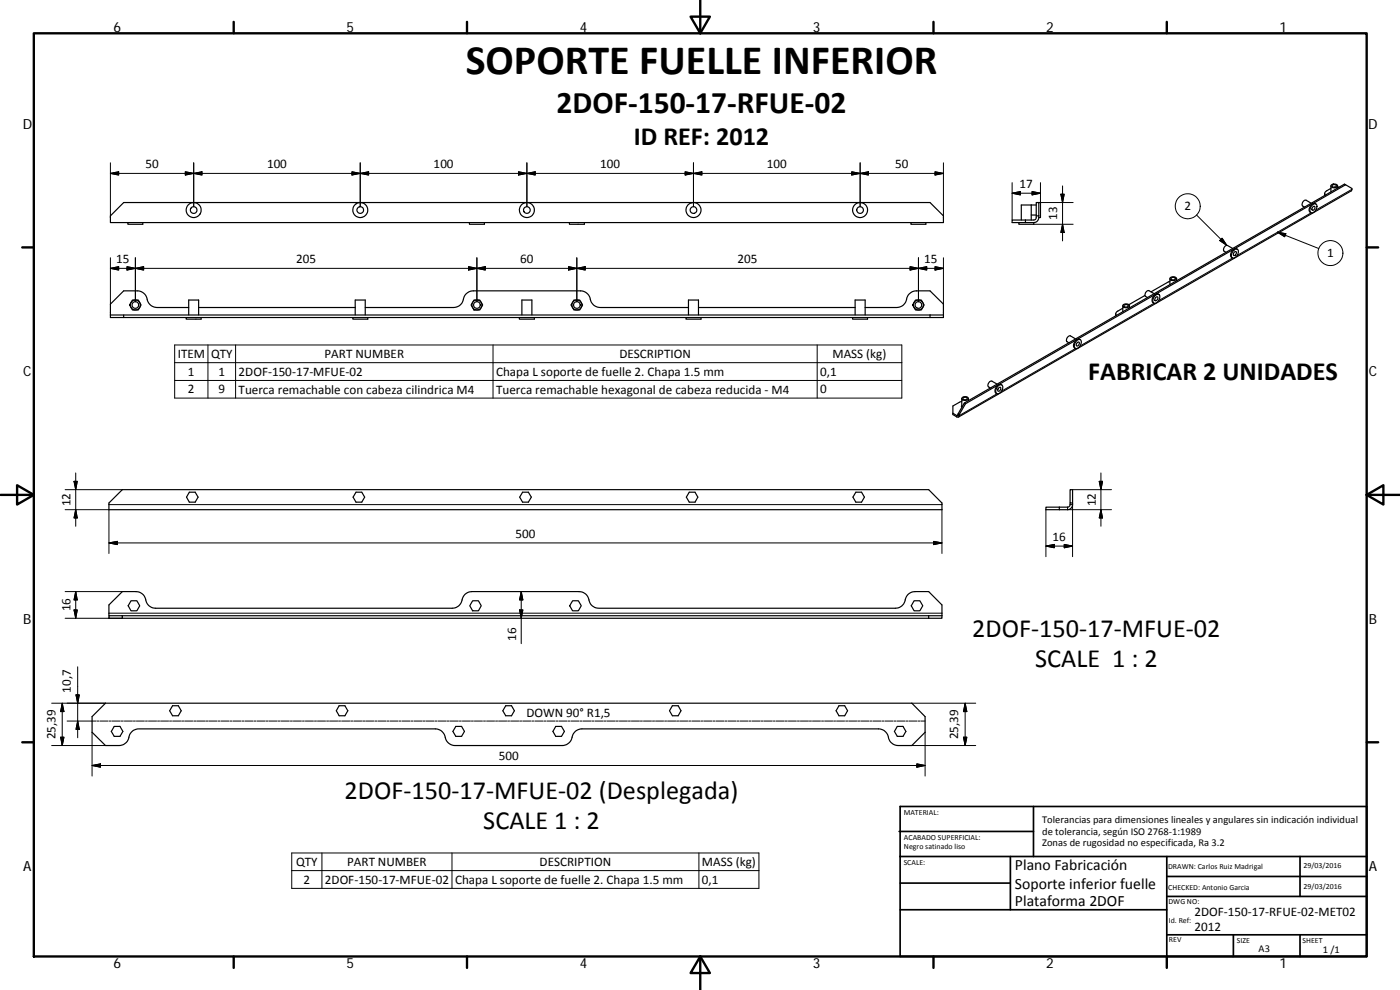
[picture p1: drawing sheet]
<svg xmlns="http://www.w3.org/2000/svg" width="420mm" height="297mm" viewBox="0 0 420 297" stroke-linecap="round" stroke-linejoin="round" font-family="sans-serif">
<g fill="none" stroke="#000" stroke-width=".36">
<path d="M397.6 58.1v.6M399.4 56.5l-1.2 .8a.82 .82 0 0 0-.5 1.2M399.4 55.8v1.8M399.5 55.6a1.17 1.17 0 0 1 1.9 .3 1.16 1.16 0 0 1-2-.2zM399.8 55.6a.67 .67 0 0 1 .8-.2 .67 .67 0 0 1 .4 .5 .64 .64 0 0 1-.7 .3 .64 .64 0 0 1-.5-.6zM401.4 56.1h.5M401.4 55.8v.6M403.8 55.4l1.9 1.1-.2 .8-117.9 67.8M403.8 55.4l-.3-.2-114.1 65.7M403.8 55.4l-114 65.7M37.1 60.8h242l4 4v2h-250v-2zM38.4 66.8v.5h4.5v-.5"/>
<path d="M140.9 66.8v.5h4.5v-.5M170.9 66.8v.5h4.5v-.5M273.4 66.8v.5h4.5v-.5M305.8 66.8v.5h4.4v-.5M307.8 66h-4v.8h6.4M307.8 66v.8M309.5 64.5h1.5M309.5 61.5h1.5M309.5 61.5h-3v4.5M309.5 61.5v4.5M311 60.8h.8v4h-.8zM311 64.8v.7l-.4 .4-2.8 .1"/>
<path d="M311.8 60.8h.5v4.5h-.5M311.8 65.3a1.48 1.48 0 0 1-1.6 1.5M311.8 64.8v.5M369.9 74.5l-1.5-.8a1.14 1.14 0 0 0-1 1.7l.6 .3M370.2 75.2a.81 .81 0 0 1 1.1-.4 .81 .81 0 0 1 .3 1.2 1.43 1.43 0 0 1-1.9 1.3 1.74 1.74 0 0 1 .5-2.1zM370.4 75.7a.36 .36 0 0 1 .6-.2 .36 .36 0 0 1 0 .6 .47 .47 0 0 1-.3 .5 .47 .47 0 0 1-.6-.3zM371.3 74.8a1.55 1.55 0 0 0-2 1.8l.1 .4 .5 .4M393.5 61l-1.5-.9a1.19 1.19 0 0 0-1 1.7l.5 .3M393.8 61.6a.81 .81 0 0 1 1.2-.3 .81 .81 0 0 1 .1 1.2 1.35 1.35 0 0 1-1.8 1.1 1.79 1.79 0 0 1 .5-2zM394 62.1l.2-.1a.51 .51 0 0 1 .5 .4 .51 .51 0 0 1-.4 .6 .38 .38 0 0 1-.6-.1 .38 .38 0 0 1 .1-.5zM394.9 61.2a1.52 1.52 0 0 0-2 1.5v.5l.5 .6M33.1 94.5h4v.8h-4z"/>
<path d="M37.1 94.5h246M37.1 95.3h242M39.8 90h1.7l.8 1.5-.8 1.5h-1.7l-.9-1.5zM55.9 95.3v.5h4.5v-.5M56.6 94.5v-4.5h3v4.5M56.6 92.3h-9.5a3.4 3.4 0 0 1-3.2-3.3 3 3 0 0 0-2.7-1.7h-4.1l-4 3.9v3.3M59.6 92.3h47M105.9 95.3v.5h4.5v-.5M106.6 94.5v-4.5h3v4.5M109.6 92.3h26.5a3.4 3.4 0 0 0 3.2-3.3 3.1 3.1 0 0 1 2.8-1.7h32.1a3.4 3.4 0 0 1 3.2 3.3 3.1 3.1 0 0 0 2.7 1.7h26.5M142.2 90h1.8l.9 1.5-.9 1.5h-1.8l-.8-1.5zM155.9 95.3v.5h4.5v-.5"/>
<path d="M156.6 94.5v-4.5h3v4.5M172.2 90h1.8l.8 1.5-.8 1.5h-1.8l-.8-1.5zM205.9 95.3v.5h4.5v-.5M206.6 94.5v-4.5h3v4.5M209.6 92.3h47M255.9 95.3v.5h4.5v-.5M256.6 94.5v-4.5h3v4.5M259.6 92.3h9.5a3.4 3.4 0 0 0 3.2-3.3 3 3 0 0 1 2.7-1.7h4.1l4 3.9v3.3M274.8 90h1.7l.9 1.5-.9 1.5h-1.7l-.9-1.5zM279.1 94.5v.8M283.1 94.5v.8h-4M334.8 94.1l.1 .6"/>
<path d="M337 92.5l-1.5 .8a.81 .81 0 0 0-.4 1.3M337 91.7v1.8M337.2 91.4a.97 .97 0 0 1 1-.3 .97 .97 0 0 1 .7 .9 1.11 1.11 0 0 1-1.9-.4zM337.3 91.6a.72 .72 0 0 1 .7-.2 .72 .72 0 0 1 .6 .5 .72 .72 0 0 1-.7 .2 .72 .72 0 0 1-.6-.5zM339 91.7v.7M343.6 88.6l-4.8 2.8M346.4 88.1l-1.6-.9a1.14 1.14 0 0 0-1 1.7l.6 .4M346.5 88.8a.86 .86 0 0 1 1.3-.4 .86 .86 0 0 1 .2 1.3 1.32 1.32 0 0 1-1.9 1.1 1.93 1.93 0 0 1 .4-2zM346.9 89.2l.1-.1a.54 .54 0 0 1 .6 .5 .54 .54 0 0 1-.5 .6h-.2a.52 .52 0 0 1-.4-.5 .52 .52 0 0 1 .4-.5zM347.8 88.3a1.69 1.69 0 0 0-2 2.3l.5 .4M351.1 84.4l-5.7 3.2M351.1 83.6v1.8"/>
<path d="M351.2 83.4a1.16 1.16 0 0 1 1.9 .3 1.14 1.14 0 0 1-2-.2zM351.5 83.4a.59 .59 0 0 1 .8-.2 .59 .59 0 0 1 .3 .7 .61 .61 0 0 1-.7 .1 .61 .61 0 0 1-.4-.6zM353.1 83.6v.6M288.6 119.6v2.5M288.9 119.2a.95 .95 0 0 1 1-.3 .95 .95 0 0 1 .6 .9 1.14 1.14 0 0 1-1.8-.3zM289.1 119.4a.66 .66 0 0 1 .7-.2 .66 .66 0 0 1 .4 .5 .66 .66 0 0 1-.7 .3 .66 .66 0 0 1-.4-.6zM290.6 119.6v.6M299.2 115.3l-1.5-.9a1.14 1.14 0 0 0-1 1.7l.5 .3M299.4 116a.86 .86 0 0 1 1.3-.5 .86 .86 0 0 1 .1 1.4 1.25 1.25 0 0 1-1.9 1 1.95 1.95 0 0 1 .5-1.9zM299.8 116.3l.2-.1a.59 .59 0 0 1 .4 .7 .59 .59 0 0 1-.6 .5 .55 .55 0 0 1-.5-.6 .55 .55 0 0 1 .5-.5zM300.6 115.5a1.56 1.56 0 0 0-2 1.8l.1 .4 .4 .4M322.8 101.7l-1.5-.9a1.19 1.19 0 0 0-1.1 1.7l.6 .3"/>
<path d="M323.2 102.2a.77 .77 0 0 1 1.1-.2 .77 .77 0 0 1 .2 1.1 1.3 1.3 0 0 1-2 1.2 2.14 2.14 0 0 1 .7-2.1zM323.2 102.9a.39 .39 0 0 1 .6-.2 .39 .39 0 0 1 0 .6 .43 .43 0 0 1-.3 .5 .43 .43 0 0 1-.5-.4zM324.2 101.9a1.64 1.64 0 0 0-1.7 .5 1.64 1.64 0 0 0-.2 1.7l.4 .4M286 124l1.3 .7 .2-.1v-.4M288.6 121.8l.1 .4M288.6 120.4l-2.6 1.4v2.6l1.5 .8 .3-.2 .1-.6M289.4 120.9l.4 .2-1.9 3.3-.4-.2zM32.7 150.9l4-4h242l4 4v2h-250zM56.8 147.7h1.8l.8 1.5-.8 1.5h-1.8l-.8-1.5zM106.8 147.7h1.8l.8 1.5-.8 1.5h-1.8l-.8-1.5zM156.8 147.7h1.8l.9 1.5-.9 1.5h-1.8l-.8-1.5zM206.9 147.7h1.7l.8 1.5-.8 1.5h-1.7l-.9-1.5z"/>
<path d="M256.8 147.7h1.8l.8 1.5-.8 1.5h-1.8l-.8-1.5zM317.9 152.2v.7M321.2 150.9l-.2 .9-.4 .3-2.7 .1M321.2 146.9h.7v4h-.7zM321.9 150.9a1.64 1.64 0 0 1-1.5 2h-6.5v-.7h4M32.7 184.7v-3.2l4-4h4.1a3.3 3.3 0 0 1 3.2 3.3 3 3 0 0 0 2.7 1.7h89a3.4 3.4 0 0 0 3.2-3.3 2.99 2.99 0 0 1 2.7-1.7h32.2a3.4 3.4 0 0 1 3.2 3.3 3 3 0 0 0 2.7 1.7h89a3.4 3.4 0 0 0 3.2-3.3 2.99 2.99 0 0 1 2.7-1.7h4.1l4 4v3.2M32.7 184.7h4v.8h-4zM36.7 184.7h246M36.7 185.5h242M39.3 180.3h1.8l.8 1.5-.8 1.5h-1.8l-.8-1.5zM141.8 180.3h1.8l.8 1.5-.8 1.5h-1.8l-.8-1.5zM171.8 180.3h1.8l.8 1.5-.8 1.5h-1.8l-.8-1.5z"/>
<path d="M274.3 180.3h1.8l.8 1.5-.8 1.5h-1.8l-.8-1.5zM278.7 184.7v.8M282.7 184.7v.8h-4M31.7 211h242l3.9 4v4.7l-3.9 4h-4.1a3.3 3.3 0 0 1-3.2-3.3 2.98 2.98 0 0 0-2.8-1.7h-89a3.4 3.4 0 0 0-3.2 3.3 3.1 3.1 0 0 1-2.6 1.7h-32.2a3.4 3.4 0 0 1-3.2-3.3 2.98 2.98 0 0 0-2.7-1.7h-89.1a3.4 3.4 0 0 0-3.2 3.3 3 3 0 0 1-2.7 1.7h-4l-4.1-4v-4.7zM34.3 218h1.7l.9 1.5-.9 1.4h-1.7l-.9-1.4zM51.8 211.8h1.7l.9 1.5-.9 1.5h-1.7l-.9-1.5zM101.8 211.8h1.7l.9 1.5-.9 1.5h-1.7l-.9-1.5zM136.8 218h1.7l.9 1.5-.9 1.4h-1.7l-.9-1.4zM151.8 211.8h1.7l.9 1.5-.9 1.5h-1.7l-.9-1.5zM166.8 218h1.7l.9 1.5-.9 1.4h-1.7l-.9-1.4zM201.8 211.8h1.7l.9 1.5-.9 1.5h-1.7l-.9-1.5zM251.8 211.8h1.7l.9 1.5-.9 1.5h-1.7l-.9-1.5z"/>
<path d="M269.3 218h1.7l.9 1.5-.9 1.4h-1.7l-.9-1.4z"/>
<circle cx="58.1" cy="63" r="2.26"/>
<circle cx="58.1" cy="63" r="1"/>
<circle cx="108.1" cy="63" r="1"/>
<circle cx="108.1" cy="63" r="2.25"/>
<circle cx="158.1" cy="63" r="1.01"/>
<circle cx="158.1" cy="63" r="2.25"/>
<circle cx="208.1" cy="63" r="1"/>
<circle cx="208.1" cy="63" r="2.25"/>
<circle cx="258.1" cy="63" r="2.25"/>
<circle cx="258.1" cy="63" r="1"/>
<circle cx="40.6" cy="91.5" r="1.5"/>
<circle cx="40.6" cy="91.5" r="1"/>
<circle cx="143.1" cy="91.5" r="1.5"/>
<circle cx="143.1" cy="91.5" r="1"/>
<circle cx="173.1" cy="91.5" r="1.5"/>
<circle cx="173.1" cy="91.5" r="1"/>
<circle cx="275.6" cy="91.5" r="1"/>
<circle cx="275.6" cy="91.5" r="1.5"/>
</g>
<g fill="none" stroke="#000" stroke-width=".3">
<path d="M33.1 48.9v16.4M33.1 52l2.5-.5v1zM33.1 52h250M55.6 51.5l2.5 .5-2.5 .5zM58.1 48.9v13.1M58.1 52l2.5-.5v1zM105.6 51.5l2.5 .5-2.5 .5zM108.1 48.9v13.1M108.1 52l2.5-.5v1zM155.6 51.5l2.5 .5-2.5 .5zM158.1 48.9v13.1M158.1 52l2.5-.5v1z"/>
<path d="M205.6 51.5l2.5 .5-2.5 .5zM208.1 48.9v13.1M208.1 52l2.5-.5v1zM255.6 51.5l2.5 .5-2.5 .5zM258.1 48.9v13.1M258.1 52l2.5-.5v1zM280.6 51.5l2.5 .5-2.5 .5zM283.1 48.9v15.9M303.8 54.8v11.2M303.8 58l2.4-.5v1zM303.8 58h8.5M309.7 57.5l2.6 .5-2.6 .5z"/>
<path d="M312.3 54.8v6M318.4 58.3h1l-.5 2.5zM318.9 55.8v16.5M405.7 56.8l-10.8 6.3M33.1 77.3v13.9M40.6 77.3v13.2M143.1 77.3v13.2M173.1 77.3v13.2M275.6 77.3v13.2M283.1 77.3v13.9M310.2 67.3h11.9M311.8 60.8h10.3"/>
<path d="M318.9 67.3l.5 2.5h-1zM359.1 64.5l9.1 9.1M366.8 71.5l1.4 2.1-2.1-1.4zM369.9 77.4l-22.2 12.8M383.4 69.7l2.5 .4-.4 .9zM383.4 69.7l12.4 4.9M393.5 63.9l-22.2 12.7M33.1 80.5l2.5-.5v1zM33.1 80.5h250M38.1 80l2.5 .5-2.5 .5zM40.6 80.5l2.5-.5v1zM140.6 80l2.5 .5-2.5 .5z"/>
<path d="M143.1 80.5l2.5-.5v1zM170.6 80l2.5 .5-2.5 .5zM173.1 80.5l2.5-.5v1zM273.1 80l2.5 .5-2.5 .5zM275.6 80.5l2.5-.5v1zM280.6 80l2.5 .5-2.5 .5zM346.4 91l-22.3 12.8M52.4 103.5h218.2v15.9h-218.2zM52.4 108.8h218.2M52.4 114.2h218.2M62.4 103.5v15.9M70.7 103.5v15.9"/>
<path d="M148 103.5v15.9M245.2 103.5v15.9M299.2 118.1l-11.3 6.6-.4-.2-.3 .2v.4M322.8 104.6l-22.2 12.8M19.5 152.9h13.2v13.2M19.5 146.9h17.2M22.2 144.4h1l-.5 2.5zM22.7 152.9l.5 2.5h-1zM22.7 141.9v16M32.7 151.4h250M282.7 152.9v13.2M313.9 152.9v14.1"/>
<path d="M320.4 152.2v.7h13.2M321.2 151.4h.7M321.9 150.9v16.1M321.9 146.9h11.7M329.9 144.4h1l-.5 2.5zM330.4 141.9v16M330.4 152.9l.5 2.5h-1zM19.5 177.5h17.2M22.7 177.5l.5 2.5h-1zM22.7 177.5v8M32.7 162.9l2.5-.5v1zM32.7 162.9h250"/>
<path d="M156.4 177.5v15.6M156.4 177.5l.5 2.5h-1zM280.2 162.4l2.5 .5-2.5 .5zM313.9 163.9l2.5-.6v1.1zM313.9 163.9h8M319.4 163.3l2.5 .6-2.5 .5zM19.5 185.5h17.2M22.2 183h1l-.5 2.5zM32.7 184h250M155.9 183h1l-.5 2.5zM15.5 211h16.2M18.7 211l.5 2.5h-1z"/>
<path d="M18.7 211v12.7M20.1 216.3h8.8M22.8 208.5h1l-.5 2.5zM23.3 216.3l.5 2.5h-1zM23.3 200.1v21.3M27.6 219.7v13.2M29.2 216.3h.5M30 216.3h2.5M32.8 216.3h.6M33.7 216.3h2.4M36.4 216.3h.6M37.3 216.3h2.4"/>
<path d="M40 216.3h.6M40.9 216.3h2.4M43.7 216.3h.5M44.6 216.3h2.4M47.3 216.3h.6M48.2 216.3h2.4M50.9 216.3h.6M51.8 216.3h2.4M54.5 216.3h.6M55.4 216.3h2.4M58.2 216.3h.6M59 216.3h2.5"/>
<path d="M61.8 216.3h.6M62.7 216.3h2.4M65.4 216.3h.6M66.3 216.3h2.4M69 216.3h.6M69.9 216.3h2.4M72.6 216.3h.6M73.5 216.3h2.5M76.3 216.3h.6M77.2 216.3h2.4M79.9 216.3h.6M80.8 216.3h2.4"/>
<path d="M83.5 216.3h.6M84.4 216.3h2.4M87.1 216.3h.6M88 216.3h2.5M90.8 216.3h.5M91.7 216.3h2.4M94.4 216.3h.6M95.3 216.3h2.4M98 216.3h.6M98.9 216.3h2.4M101.6 216.3h.6M102.5 216.3h2.4"/>
<path d="M105.3 216.3h.5M106.2 216.3h2.4M108.9 216.3h.6M109.8 216.3h2.4M112.5 216.3h.6M113.4 216.3h2.4M116.1 216.3h.6M117 216.3h2.4M119.7 216.3h.6M120.6 216.3h2.5M123.3 216.3h.7M124.3 216.3h2.4"/>
<path d="M127 216.3h.6M127.9 216.3h2.4M130.6 216.3h.6M131.5 216.3h2.4M134.2 216.3h.6M135.1 216.3h2.5M137.9 216.3h.6M138.8 216.3h2.4M141.5 216.3h.6M142.4 216.3h2.4M145.1 216.3h.6M146 216.3h2.4"/>
<path d="M148.7 216.3h.6M149.6 216.3h2.4M152.3 216.3h.6M153.3 216.3h2.4M156 216.3h.6M156.9 216.3h2.4M159.6 216.3h.6M160.5 216.3h2.4M163.2 216.3h.6M164.1 216.3h2.4M166.8 216.3h.7M167.8 216.3h2.4"/>
<path d="M170.5 216.3h.6M171.4 216.3h2.4M174.1 216.3h.6M175 216.3h2.4M177.7 216.3h.6M178.6 216.3h2.4M181.3 216.3h.6M182.2 216.3h2.4M184.9 216.3h.7M185.9 216.3h2.4M188.6 216.3h.6M189.5 216.3h2.4"/>
<path d="M192.2 216.3h.6M193.1 216.3h2.4M195.8 216.3h.6M196.7 216.3h2.4M199.5 216.3h.6M200.4 216.3h2.4M203.1 216.3h.6M204 216.3h2.4M206.7 216.3h.6M207.6 216.3h2.4M210.3 216.3h.6M211.2 216.3h2.4"/>
<path d="M213.9 216.3h.7M214.9 216.3h2.4M217.6 216.3h.6M218.5 216.3h2.4M221.2 216.3h.6M222.1 216.3h2.4M224.8 216.3h.6M225.7 216.3h2.4M228.4 216.3h.7M229.4 216.3h2.4M232.1 216.3h.6M233 216.3h2.4"/>
<path d="M235.7 216.3h.6M236.6 216.3h2.4M239.3 216.3h.6M240.2 216.3h2.4M242.9 216.3h.6M243.8 216.3h2.4M246.6 216.3h.6M247.5 216.3h2.4M250.2 216.3h.6M251.1 216.3h2.4M253.8 216.3h.6M254.7 216.3h2.4"/>
<path d="M257.4 216.3h.6M258.3 216.3h2.4M261.1 216.3h.5M261.9 216.3h2.5M264.7 216.3h.6M265.6 216.3h2.4M268.3 216.3h.6M269.2 216.3h2.4M271.9 216.3h.6M272.8 216.3h2.4M273.7 211h19.1M275.5 216.3h.7"/>
<path d="M276.4 216.3h1.2M277.6 219.7v13.2M289.7 211v12.7M289.7 211l.5 2.5h-1.1zM15.5 223.7h16.2M18.2 221.2h1l-.5 2.5zM27.6 229.7l2.6-.5v1zM27.6 229.7h250M273.7 223.7h19.1M275.2 229.2l2.4 .5-2.4 .5zM289.1 221.2h1.1l-.5 2.5zM87.6 255.9h140.2v10.7h-140.2z"/>
<path d="M96.6 255.9v10.7M135.6 255.9v10.7M209.8 255.9v10.7M87.6 261.2h140.2"/>
<circle cx="356.5" cy="61.9" r="3.7"/>
<circle cx="399.3" cy="75.9" r="3.8"/>
</g>
<g fill="none" stroke="#000" stroke-width=".71">
<path d="M10.1 10h400.1v277h-400.1zM70.1 6.6v3.4M140.2 6.6v3.4M207.3 5h5.8l-2.9 5zM210.2 0v10M280.2 6.6v3.4M350.2 6.6v3.4M6.7 74.2h3.4M410.2 74.2h3.4M.2 148.5h9.9M5.1 145.6l5 2.9-5 2.9zM410.2 148.5l5-2.9v5.8z"/>
<path d="M410.2 148.5h9.9M6.7 222.7h3.4M410.2 222.7h3.4M70.1 287v3.4M140.2 287v3.4M210.2 287l2.9 5h-5.8zM210.2 287v10M280.2 287v3.4M350.2 287v3.4"/>
</g>
<g fill="none" stroke="#000" stroke-width=".51">
<path d="M269.8 249.5h40.4M270.1 257h140.1M270.1 242h140.1v45h-140.1zM303.2 257v16M310.2 242v15M350.2 257v30M390.2 257v12M270.1 273h80.1M270.1 265h33.1M350.2 269h60M350.2 263h60M350.2 280.5h60"/>
<path d="M370.2 280.5v6.5M390.2 280.5v6.5"/>
</g>
<g fill="#000" stroke="#000" stroke-width=".3">
<path d="M33.1 52l2.5-.5v1zM55.6 51.5l2.5 .5-2.5 .5zM58.1 52l2.5-.5v1zM105.6 51.5l2.5 .5-2.5 .5zM108.1 52l2.5-.5v1zM155.6 51.5l2.5 .5-2.5 .5zM158.1 52l2.5-.5v1zM205.6 51.5l2.5 .5-2.5 .5zM208.1 52l2.5-.5v1zM255.6 51.5l2.5 .5-2.5 .5zM258.1 52l2.5-.5v1zM280.6 51.5l2.5 .5-2.5 .5z"/>
<path d="M303.8 58l2.4-.5v1zM309.7 57.5l2.6 .5-2.6 .5zM318.4 58.3h1l-.5 2.5zM318.9 67.3l.5 2.5h-1zM366.8 71.5l1.4 2.1-2.1-1.4zM383.4 69.7l2.5 .4-.4 .9zM33.1 80.5l2.5-.5v1zM38.1 80l2.5 .5-2.5 .5zM40.6 80.5l2.5-.5v1zM140.6 80l2.5 .5-2.5 .5zM143.1 80.5l2.5-.5v1zM170.6 80l2.5 .5-2.5 .5z"/>
<path d="M173.1 80.5l2.5-.5v1zM273.1 80l2.5 .5-2.5 .5zM275.6 80.5l2.5-.5v1zM280.6 80l2.5 .5-2.5 .5zM22.2 144.4h1l-.5 2.5zM22.7 152.9l.5 2.5h-1zM329.9 144.4h1l-.5 2.5zM330.4 152.9l.5 2.5h-1zM32.7 162.9l2.5-.5v1zM280.2 162.4l2.5 .5-2.5 .5zM313.9 163.9l2.5-.6v1.1zM319.4 163.3l2.5 .6-2.5 .5z"/>
<path d="M22.2 183h1l-.5 2.5zM22.7 177.5l.5 2.5h-1zM155.9 183h1l-.5 2.5zM156.4 177.5l.5 2.5h-1zM18.7 211l.5 2.5h-1zM22.8 208.5h1l-.5 2.5zM23.3 216.3l.5 2.5h-1zM289.7 211l.5 2.5h-1.1zM18.2 221.2h1l-.5 2.5zM27.6 229.7l2.6-.5v1zM275.2 229.2l2.4 .5-2.4 .5zM289.1 221.2h1.1l-.5 2.5z"/>
</g>
<text font-size="12.6" x="139.8" y="22.2">SOPORTE FUELLE INFERIOR</text>
<text font-size="9.4" x="167" y="34">2DOF‐150‐17‐RFUE‐02</text>
<g font-size="7.9">
<text x="190.2" y="43.5">ID REF: 2012</text>
<text x="326.6" y="113.9">FABRICAR 2 UNIDADES</text>
<text x="291.8" y="191.2">2DOF‐150‐17‐MFUE‐02</text>
<text x="310.7" y="200.2">SCALE 1 : 2</text>
<text x="103.4" y="239.6">2DOF‐150‐17‐MFUE‐02 (Desplegada)</text>
<text x="145" y="248.6">SCALE 1 : 2</text>
</g>
<g font-size="4.7">
<text x="304.6" y="261.2">Plano Fabricación</text>
<text x="304.6" y="266.6">Soporte inferior fuelle</text>
<text x="304.6" y="272">Plataforma 2DOF</text>
</g>
<g font-size="4.2">
<text x="34" y="9.6">6</text>
<text x="104" y="9.6">5</text>
<text x="174" y="9.6">4</text>
<text x="244" y="9.6">3</text>
<text x="314" y="9.6">2</text>
<text x="384" y="9.6">1</text>
<text x="6.8" y="38.7">D</text>
<text x="410.6" y="38.7">D</text>
<text x="7" y="112.9">C</text>
<text x="410.8" y="112.9">C</text>
<text x="7" y="187.1">B</text>
<text x="410.8" y="187.1">B</text>
<text x="7" y="261.3">A</text>
<text x="410.8" y="261.3">A</text>
<text x="34" y="290.4">6</text>
<text x="104" y="290.4">5</text>
<text x="174" y="290.4">4</text>
<text x="244" y="290.4">3</text>
<text x="314" y="290.4">2</text>
<text x="384" y="290.4">1</text>
</g>
<g font-size="3.9">
<text x="43.7" y="50.5">50</text>
<text x="80.1" y="50.5">100</text>
<text x="130.1" y="50.5">100</text>
<text x="180.2" y="50.5">100</text>
<text x="230.1" y="50.5">100</text>
<text x="268.6" y="50.5">50</text>
<text x="306" y="56.5">17</text>
<text x="355.4" y="63.1">2</text>
<text x="317.3" y="66" transform="rotate(-90 317.3 66)">13</text>
<text x="398.3" y="77.2">1</text>
<text x="34.9" y="79">15</text>
<text x="88.9" y="79">205</text>
<text x="156.2" y="79">60</text>
<text x="221.4" y="79">205</text>
<text x="277.4" y="79">15</text>
<text x="53.3" y="107.4">ITEM</text>
<text x="63.3" y="107.4">QTY</text>
<text x="97.4" y="107.4">PART NUMBER</text>
<text x="185.9" y="107.4">DESCRIPTION</text>
<text x="249.8" y="107.5">MASS (kg)</text>
<text x="56.4" y="112.8">1</text>
<text x="65.6" y="112.8">1</text>
<text x="71.6" y="112.8">2DOF‐150‐17‐MFUE‐02</text>
<text x="148.9" y="112.8">Chapa L soporte de fuelle 2. Chapa 1.5 mm</text>
<text x="246.1" y="112.8">0,1</text>
<text x="56.4" y="118">2</text>
<text x="65.6" y="118">9</text>
<text x="71.6" y="118.1">Tuerca remachable con cabeza cilindrica M4</text>
<text x="148.9" y="118.1">Tuerca remachable hexagonal de cabeza reducida ‐ M4</text>
<text x="246.1" y="118">0</text>
<text x="21.2" y="151.9" transform="rotate(-90 21.2 151.9)">12</text>
<text x="328.9" y="151.9" transform="rotate(-90 328.9 151.9)">12</text>
<text x="154.7" y="161.3">500</text>
<text x="315.9" y="162.3">16</text>
<text x="21.2" y="183.5" transform="rotate(-90 21.2 183.5)">16</text>
<text x="154.9" y="192.4" transform="rotate(-90 154.9 192.4)">16</text>
<text x="21.2" y="207.8" transform="rotate(-90 21.2 207.8)">10,7</text>
<text x="158" y="215">DOWN 90° R1,5</text>
<text x="16.6" y="221.8" transform="rotate(-90 16.6 221.8)">25,39</text>
<text x="287.5" y="221.8" transform="rotate(-90 287.5 221.8)">25,39</text>
<text x="149.7" y="228.1">500</text>
<text x="88.9" y="259.8">QTY</text>
<text x="104.2" y="259.8">PART NUMBER</text>
<text x="162" y="259.8">DESCRIPTION</text>
<text x="210.6" y="259.9">MASS (kg)</text>
<text x="91.1" y="265.1">2</text>
<text x="97.5" y="265.1">2DOF‐150‐17‐MFUE‐02</text>
<text x="136.6" y="265.2">Chapa L soporte de fuelle 2. Chapa 1.5 mm</text>
<text x="210.6" y="265.1">0,1</text>
<text x="358.5" y="274.9">2DOF‐150‐17‐RFUE‐02‐MET02</text>
<text x="358.5" y="279.4">2012</text>
</g>
<g font-size="3.1">
<text x="312.8" y="246.8">Tolerancias para dimensiones lineales y angulares sin indicación individual</text>
<text x="312.8" y="250.4">de tolerancia, según ISO 2768‐1:1989</text>
<text x="312.8" y="254">Zonas de rugosidad no especificada, Ra 3.2</text>
<text x="377.7" y="285.6">A3</text>
<text x="397" y="285.9">1 /1</text>
</g>
<g font-size="2.4">
<text x="271.2" y="244.4">MATERIAL:</text>
<text x="271.3" y="251.9">ACABADO SUPERFICIAL:</text>
<text x="271.3" y="254.6">Negro satinado liso</text>
<text x="271.2" y="259.7">SCALE:</text>
<text x="350.6" y="260.8">DRAWN: Carlos Ruiz Madrigal</text>
<text x="391.2" y="260.6">29/03/2016</text>
<text x="350.6" y="267">CHECKED: Antonio Garcia</text>
<text x="391.2" y="266.6">29/03/2016</text>
<text x="350.7" y="271.4">DWG NO:</text>
<text x="350.8" y="276.8">Id. Ref:</text>
<text x="350.8" y="282.8">REV</text>
<text x="371.2" y="282.9">SIZE</text>
<text x="390.9" y="282.9">SHEET</text>
</g>
</svg>
